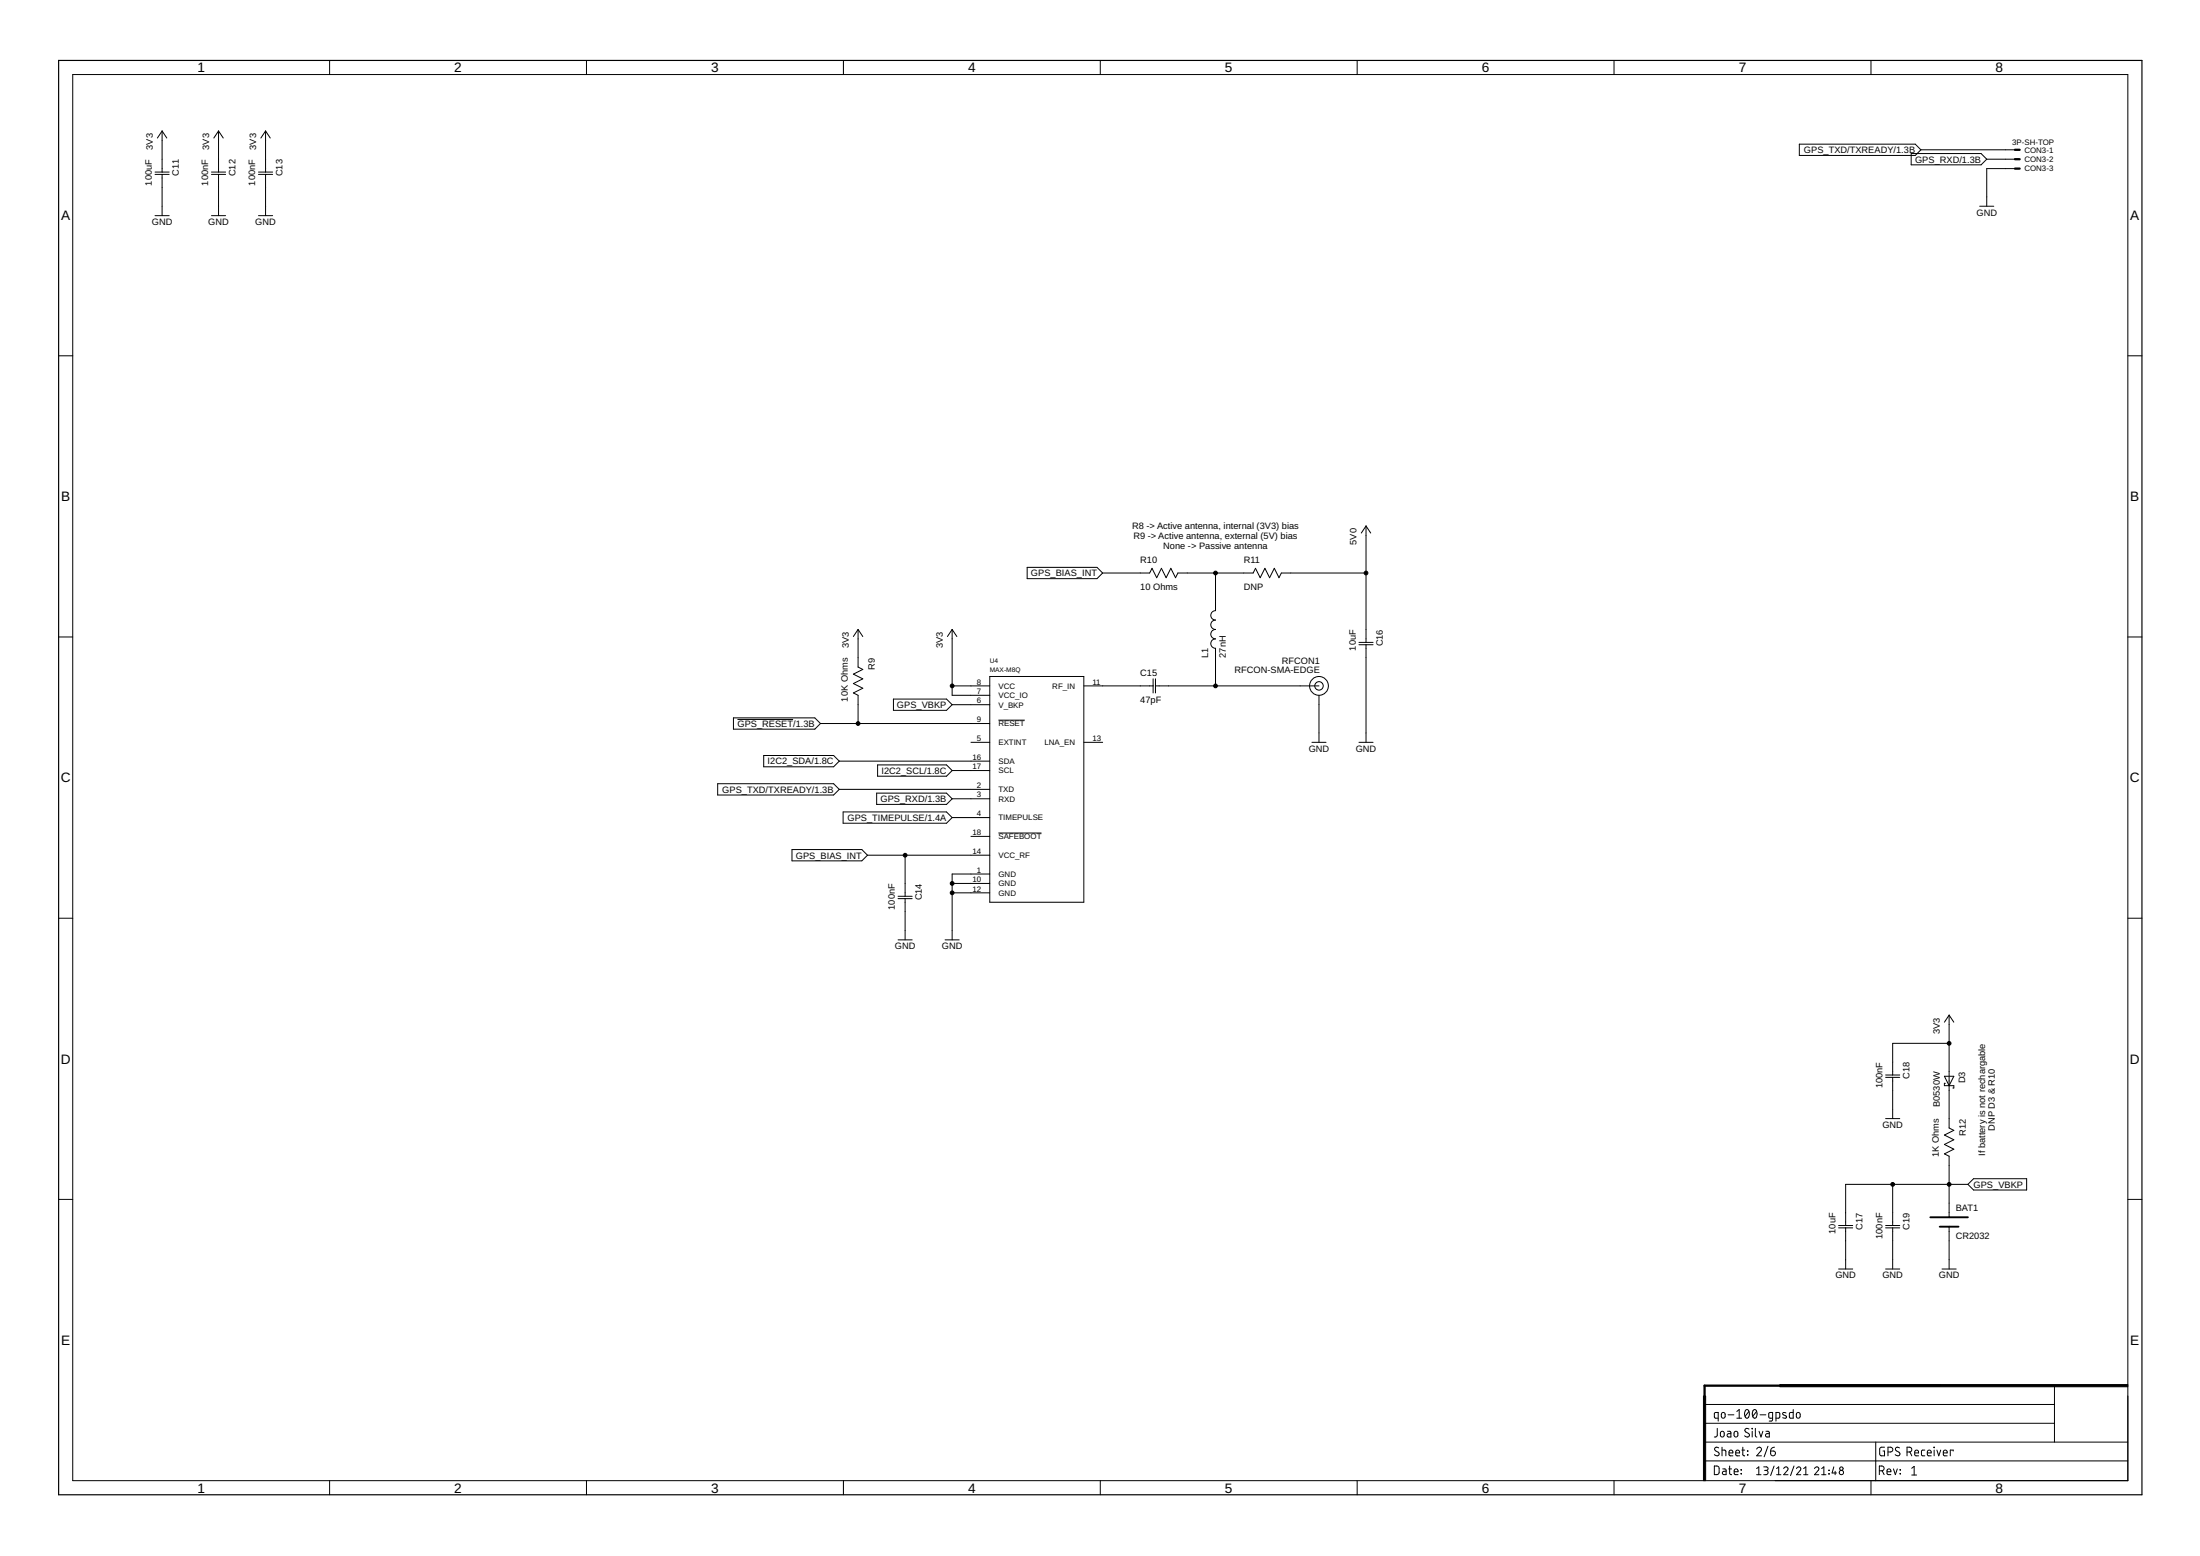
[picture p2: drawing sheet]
<svg xmlns="http://www.w3.org/2000/svg" width="594mm" height="420mm" viewBox="0 0 594 420" stroke-linecap="round" stroke-linejoin="round" font-family="sans-serif">
<g fill="none" stroke="#000" stroke-width=".27">
<path d="M89 16.3v3.8M158.4 16.3v3.8M227.8 16.3v3.8M297.1 16.3v3.8M366.5 16.3v3.8M435.8 16.3v3.8M505.2 16.3v3.8M19.6 20.1h555v379.7h-555zM43.8 35.4v11.1M43.8 35.4l1.2 1.9M43.8 35.4l-1.3 1.9M59 35.4v11.1"/>
<path d="M59 35.4l1.3 1.9M59 35.4l-1.3 1.9M71.7 35.4v11.1M71.7 35.4l1.3 1.9M71.7 35.4l-1.3 1.9M485.9 38.9h31.3l1.5 1.5-1.5 1.6h-31.3zM41.9 58.2h3.8M41.9 46.5h3.8M41.9 47.1h3.8M43.8 47.1v11.1M57.1 58.2h3.8M57.1 46.5h3.8"/>
<path d="M57.1 47.1h3.8M59 47.1v11.1M69.8 58.2h3.8M69.8 46.5h3.8M69.8 47.1h3.8M71.7 47.1v11.1M516.1 41.5h18.9l1.5 1.5-1.5 1.5h-18.9zM518.7 40.4h25.4M534.6 55.7h3.8M536.5 43h7.6M544.1 45.5h-7.6v10.2M15.8 96.1h3.8"/>
<path d="M574.6 96.1h3.8M277.4 153.2h18.8l1.6 1.5-1.6 1.6h-18.8zM297.8 154.7h12.7l.6-1.2 1.3 2.5 1.2-2.5 1.3 2.5 1.3-2.5 1.2 2.5 .7-1.3h20.3l.6-1.2 1.3 2.5 1.3-2.5 1.2 2.5 1.3-2.5 1.3 2.5 .6-1.3h22.9M328.2 154.7v10.2a1.27 1.27 0 0 0-1.2 1.3 1.27 1.27 0 0 0 1.2 1.2 1.27 1.27 0 0 0-1.2 1.3 1.27 1.27 0 0 0 1.2 1.3 1.27 1.27 0 0 0-1.2 1.2 1.27 1.27 0 0 0 1.2 1.3 1.27 1.27 0 0 0-1.2 1.3 1.27 1.27 0 0 0 1.2 1.2v10.2M368.9 142l1.2 1.9M368.9 142l-1.3 1.9M368.9 142v31.5M15.8 172h3.8M231.7 170l1.3 1.9M231.7 170l-1.3 1.9M231.7 170v10.1l1.3 .7-2.6 1.2 2.6 1.3-2.6 1.3 2.6 1.2-2.6 1.3 1.3 .6v7.7M257.1 170l1.3 1.9"/>
<path d="M257.1 170l-1.3 1.9M257.1 170v17.7h10.2M367 173.5h3.8M367 174.1h3.8M368.9 174.1v26.3M574.6 172h3.8M198.1 193.8h21.9l1.6 1.6-1.6 1.5h-21.9zM199.1 194.3h15.1M221.6 195.4h45.7M241.3 188.8h14.3l1.5 1.5-1.5 1.5h-14.3zM257.1 185.2h10.2M257.1 190.3h10.2"/>
<path d="M267.3 182.7h25.4v60.9h-25.4zM269.6 194.5h7.1M292.7 185.2h18.7M311.4 183.3v3.8M312 185.2h44.2M312 183.3v3.8M356.2 187.7v12.7M193.8 211.6h31.3l1.5 1.5-1.5 1.6h-31.3zM206.2 204h18.9l1.5 1.5-1.5 1.6h-18.9zM226.6 205.5h40.7M226.6 213.1h40.7M227.7 219.2h27.9l1.5 1.6-1.5 1.5h-27.9z"/>
<path d="M236.7 214.2h18.9l1.5 1.5-1.5 1.5h-18.9zM237 206.5h18.6l1.5 1.6-1.5 1.5h-18.6zM257.1 208.1h10.2M257.1 215.7h10.2M262.2 200.4h5.1M292.7 200.4h5.1M354.3 200.4h3.8M367 200.4h3.8M213.9 229.4h18.8l1.6 1.5-1.6 1.6h-18.8zM234.3 230.9h33M244.4 230.9v11.1M257.1 238.5h10.2"/>
<path d="M257.1 220.8h10.2M262.2 225.8h5.1M267.3 236h-10.2v17.8M269.6 224.9h11.6M15.8 247.9h3.8M242.5 253.8h3.8M242.5 242h3.8M242.5 242.7h3.8M244.4 242.7v11.1M255.2 253.8h3.8M257.1 241.1h10.2M574.6 247.9h3.8"/>
<path d="M526.3 274.1v30.5l1.3 .6-2.5 1.3 2.5 1.3-2.5 1.2 2.5 1.3-2.5 1.3 1.2 .6v16.5M526.3 274.1l1.3 1.9M526.3 274.1l-1.2 1.9M509.2 290.3h3.8M509.2 290.9h3.8M511.1 290.9v11.1M525.1 290.6h2.5l-1.3 2.6zM525.3 292.5h-.2v.7h2.5v.6h-.3M526.3 281.7h-15.2v8.6M509.2 302h3.8M511.1 319.8v11.1M531.4 319.8h-33v11.1"/>
<path d="M532.9 318.3h14.4v3h-14.4l-1.5-1.5zM15.8 323.9h3.8M496.5 330.9h3.8M496.5 331.6h3.8M498.4 331.6v11.1M509.2 330.9h3.8M509.2 331.6h3.8M511.1 331.6v11.1M526.3 331.2v11.5M574.6 323.9h3.8M496.5 342.7h3.8M509.2 342.7h3.8"/>
<path d="M524.4 342.7h3.8M460.3 379.2h94.5M554.8 374.2v15.2M89 399.8v3.8M158.4 399.8v3.8M227.8 399.8v3.8M297.1 399.8v3.8M366.5 399.8v3.8M435.8 399.8v3.8M460.3 394.5h114.3M460.3 389.4h114.3M460.3 384.3h94.5"/>
<path d="M462.9 395.9h.9l.4 .4v1.4l-.4 .5h-.9zM463.7 385.7v2l-.2 .2-.6 .1M464 382.9h-.8l-.2-.2v-1.1l.2-.2h.8v2.3M464.1 391a.58 .58 0 0 0-.9-.1 .58 .58 0 0 0 .1 .9l.7 .3a.54 .54 0 0 1 .2 .8 .54 .54 0 0 1-.8 .2l-.5-.3M464.7 386.7l.5-.2a.92 .92 0 0 1 .1 1.5h-.3l-.4-.3zM464.9 381.6l.5-.2a.92 .92 0 0 1 .2 1.5l-.7-.1zM465 391.6l.9 .1 .1 1.4M465 390.8v2.3M465.2 396.6l.7 .1 .2 .2v1.3h-.6a.46 .46 0 0 1-.4-.5 .46 .46 0 0 1 .4-.4h.6M466.5 386.5h.7l.2 .2v1.3h-.6a.46 .46 0 0 1-.4-.4 .46 .46 0 0 1 .4-.5h.6M466.6 382h1.6M466.8 396.6h.8"/>
<path d="M466.9 392.3h1a.54 .54 0 0 0-.3-.7 .54 .54 0 0 0-.7 .5l.1 .9 .9 .1M467.1 395.9v1.9l.1 .3 .4 .1M468.3 397.4h1a.54 .54 0 0 0-.3-.7 .54 .54 0 0 0-.7 .5l.1 .9 .9 .1M468.4 386.7l.5-.2a.92 .92 0 0 1 .1 1.5l-.6-.1zM468.7 392.3h1.1a.54 .54 0 0 0-.4-.7 .54 .54 0 0 0-.7 .5l.1 .9 1 .1M469 382.9h1.3M469 381.1l.6-.5v2.3M470.1 397.9l.2 .1zM470.1 396.8l.2 .2zM470.4 391.6h.7M470.6 390.8v2.1l.5 .2M471.4 380.8a.62 .62 0 0 1 .7-.1 .62 .62 0 0 1 .3 .8 .99 .99 0 0 1-.8 1.4 1.62 1.62 0 0 1-.2-2.1z"/>
<path d="M471.9 391.8l.1 .1zM471.9 392.8l.1 .1zM472.3 381.1l-1.1 1.3M472.3 385.9a.58 .58 0 0 0-.9-.1 .58 .58 0 0 0 0 .9l.7 .4a.58 .58 0 0 1 .1 .8 .58 .58 0 0 1-.9 0l-.2-.2M473.1 385.7l.1 .1zM473.2 386.5v1.5M473.5 380.8a.61 .61 0 0 1 .7-.1 .61 .61 0 0 1 .3 .8 .99 .99 0 0 1-.8 1.4 1.62 1.62 0 0 1-.2-2.1zM474 385.7v1.9l.4 .4M474.3 381.1l-1 1.3M474.3 396.6l.6-.5v2.1M474.3 398.2h1.2M474.4 391.3a.64 .64 0 0 1 .9-.5 .64 .64 0 0 1 .2 1l-1.1 1.3h1.3"/>
<path d="M475 386.5l.5 1.5 .5-1.5M475.3 382h1.5M476.3 396.1h.7a.48 .48 0 0 1 .5 .5 .48 .48 0 0 1-.5 .4h-.5M476.9 397a.58 .58 0 0 1 .5 .6 .58 .58 0 0 1-.5 .6h-.6M476.9 386.5h.6l.3 .2v1.3h-.6a.46 .46 0 0 1-.5-.4 .46 .46 0 0 1 .5-.5h.6M477.4 390.5l-1 2.9M478.1 391.8h.8a.65 .65 0 0 1 .5 .7 .65 .65 0 0 1-.6 .6 .65 .65 0 0 1-.7-.6zM478.7 382.9h-.8l-.3-.2v-1.1l.3-.2h.8v1.9l-.3 .4h-.6M479.1 395.9l-1 2.5M479.2 390.8l-.8 .3-.3 .7M479.6 382.9h.8l.2-.2v-1.1l-.2-.2h-.8v2.3M479.7 398.2h1.2"/>
<path d="M479.7 396.6l.6-.5v2.1M481.7 396.6a.58 .58 0 0 1 .8-.5 .58 .58 0 0 1 .2 .9l-1 1.2h1.1M482.3 381.5l-.7-.1-.2 .4 .9 .6 .1 .4h-1M484.2 380.6v2.3h-.8l-.2-.2v-1.1l.2-.2h.8M484.4 395.9l-.9 2.5M485.1 396.6a.58 .58 0 0 1 .9-.5 .58 .58 0 0 1 .1 .9l-1 1.2h1.2M485.2 381.6l.5-.2a.92 .92 0 0 1 .2 1.5h-.4l-.4-.3zM487 398.2h1.2M487 396.6l.6-.5v2.1M490 396.6a.58 .58 0 0 1 .8-.5 .58 .58 0 0 1 .2 .9l-1 1.2h1.2M491.9 398.2h1.2M491.9 396.6l.6-.5v2.1"/>
<path d="M493.8 397.9l.2 .1zM493.8 397l.2 .1zM495.2 396.1l-.5 1.6h1.2M495.6 397.3v.9M505.2 399.8v3.8M506.5 389.4v10.4M507.5 397.2h.6a.65 .65 0 0 0 .7-.7 .65 .65 0 0 0-.7-.6h-.6v2.3M508.3 397.2l.5 1M508.9 390.8h-1l-.3 .3v1.5l.2 .4 1.1 .1v-1.3h-.4M509.6 397.4h1a.54 .54 0 0 0-.4-.7 .54 .54 0 0 0-.6 .5l.1 .9 .9 .1M509.8 392.1h.7a.65 .65 0 0 0 .6-.7 .65 .65 0 0 0-.6-.6h-.7v2.3M511.3 396.6l.5 1.6 .5-1.6"/>
<path d="M512.9 391a.58 .58 0 0 0-.8-.1 .58 .58 0 0 0 0 .9l.7 .3a.59 .59 0 0 1 .1 .9 .59 .59 0 0 1-.9 0l-.2-.2M513.1 396.8l.1 .2zM513.1 397.9l.1 .1zM515 392.1h.6a.65 .65 0 0 0 .7-.7 .65 .65 0 0 0-.7-.6h-.6v2.3M515.7 392.1l.6 1M516.2 396.5l.7-.5v2.3M516.2 398.3h1.3M517 392.3h1.1a.54 .54 0 0 0-.4-.7 .54 .54 0 0 0-.7 .5l.1 .9 1 .1M519.8 391.6h-.7l-.2 .3 .1 1.1 .8 .1M520.4 392.3h1.1a.54 .54 0 0 0-.4-.7 .54 .54 0 0 0-.7 .5l.2 .9 .9 .1M522.2 390.8l.2 .1zM522.3 391.6v1.5"/>
<path d="M523 391.6l.5 1.5 .6-1.5M524.8 392.3h1a.54 .54 0 0 0-.4-.7 .54 .54 0 0 0-.6 .5l.1 .9 .9 .1M527.4 391.8v-.2h-.8v1.5"/>
<circle cx="356.2" cy="185.2" r="2.54"/>
<circle cx="356.2" cy="185.2" r="1.14"/>
<circle cx="497.2" cy="397.6" r=".58"/>
<circle cx="497.2" cy="396.6" r=".47"/>
</g>
<path d="M15.8 16.3h562.6v387.3h-562.6z" fill="none" stroke="#000" stroke-width=".32"/>
<path d="M460 377h.6v22.8h-.6zM480.6 373.9h94v.6h-94z" fill="#000" stroke="#000" stroke-width=".27"/>
<path d="M544.1 40.4h1.3M544.1 43h1.3M544.1 45.5h1.3M523.8 374.2h-63.5v3.8" fill="none" stroke="#000" stroke-width=".61"/>
<path d="M521.3 328.7h10.1M523.8 331.2h5.1" fill="none" stroke="#000" stroke-width=".51"/>
<g fill="#000" stroke="#000" stroke-width=".27">
<circle cx="328.2" cy="154.7" r=".51"/>
<circle cx="368.9" cy="154.7" r=".51"/>
<circle cx="231.7" cy="195.4" r=".51"/>
<circle cx="257.1" cy="185.2" r=".51"/>
<circle cx="328.2" cy="185.2" r=".51"/>
<circle cx="244.4" cy="230.9" r=".51"/>
<circle cx="257.1" cy="238.5" r=".51"/>
<circle cx="257.1" cy="241.1" r=".51"/>
<circle cx="526.3" cy="281.7" r=".51"/>
<circle cx="511.1" cy="319.8" r=".51"/>
<circle cx="526.3" cy="319.8" r=".51"/>
</g>
<g font-size="3.7">
<text x="53.3" y="19.5">1</text>
<text x="122.7" y="19.5">2</text>
<text x="192" y="19.5">3</text>
<text x="261.4" y="19.5">4</text>
<text x="330.8" y="19.5">5</text>
<text x="400.2" y="19.5">6</text>
<text x="469.5" y="19.5">7</text>
<text x="538.9" y="19.5">8</text>
<text x="16.5" y="59.4">A</text>
<text x="575.3" y="59.4">A</text>
<text x="16.5" y="135.3">B</text>
<text x="575.3" y="135.3">B</text>
<text x="16.4" y="211.3">C</text>
<text x="575.2" y="211.3">C</text>
<text x="16.4" y="287.2">D</text>
<text x="575.2" y="287.2">D</text>
<text x="16.5" y="363.1">E</text>
<text x="575.3" y="363.1">E</text>
<text x="53.3" y="403">1</text>
<text x="122.7" y="403">2</text>
<text x="192" y="403">3</text>
<text x="261.4" y="403">4</text>
<text x="330.8" y="403">5</text>
<text x="400.2" y="403">6</text>
<text x="469.5" y="403">7</text>
<text x="538.9" y="403">8</text>
</g>
<g font-size="2.5">
<text x="41.2" y="40.5" transform="rotate(-90 41.2 40.5)">3V3</text>
<text x="56.5" y="40.5" transform="rotate(-90 56.5 40.5)">3V3</text>
<text x="69.2" y="40.5" transform="rotate(-90 69.2 40.5)">3V3</text>
<text x="487.1" y="41.3">GPS_TXD/TXREADY/1.3B</text>
<text x="48.3" y="47.4" transform="rotate(-90 48.3 47.4)">C11</text>
<text x="63.6" y="47.6" transform="rotate(-90 63.6 47.6)">C12</text>
<text x="76.3" y="47.6" transform="rotate(-90 76.3 47.6)">C13</text>
<text x="517.1" y="43.9">GPS_RXD/1.3B</text>
<text x="41" y="50.1" transform="rotate(-90 41 50.1)">100uF</text>
<text x="56.2" y="50.1" transform="rotate(-90 56.2 50.1)">100nF</text>
<text x="68.9" y="50.1" transform="rotate(-90 68.9 50.1)">100nF</text>
<text x="533.7" y="58.2">GND</text>
<text x="41" y="60.8">GND</text>
<text x="56.2" y="60.8">GND</text>
<text x="68.9" y="60.8">GND</text>
<text x="305.7" y="142.8">R8 -&gt; Active antenna, internal (3V3) bias</text>
<text x="306" y="145.5">R9 -&gt; Active antenna, external (5V) bias</text>
<text x="314.1" y="148.1">None -&gt; Passive antenna</text>
<text x="366.3" y="147.1" transform="rotate(-90 366.3 147.1)">5V0</text>
<text x="278.4" y="155.6">GPS_BIAS_INT</text>
<text x="307.9" y="152">R10</text>
<text x="335.8" y="152">R11</text>
<text x="307.9" y="159.3">10 Ohms</text>
<text x="335.8" y="159.3">DNP</text>
<text x="229.2" y="175.1" transform="rotate(-90 229.2 175.1)">3V3</text>
<text x="254.6" y="175.1" transform="rotate(-90 254.6 175.1)">3V3</text>
<text x="326.2" y="177.6" transform="rotate(-90 326.2 177.6)">L1</text>
<text x="331" y="177.6" transform="rotate(-90 331 177.6)">27nH</text>
<text x="346.2" y="179.4">RFCON1</text>
<text x="366.1" y="175.7" transform="rotate(-90 366.1 175.7)">10uF</text>
<text x="373.4" y="174.6" transform="rotate(-90 373.4 174.6)">C16</text>
<text x="236.3" y="180.8" transform="rotate(-90 236.3 180.8)">R9</text>
<text x="307.9" y="182.4">C15</text>
<text x="333.4" y="181.7">RFCON-SMA-EDGE</text>
<text x="228.9" y="189.4" transform="rotate(-90 228.9 189.4)">10K Ohms</text>
<text x="242.2" y="191.2">GPS_VBKP</text>
<text x="307.9" y="189.8">47pF</text>
<text x="199.1" y="196.3">GPS_RESET/1.3B</text>
<text x="353.4" y="203">GND</text>
<text x="366.1" y="203">GND</text>
<text x="207.3" y="206.4">I2C2_SDA/1.8C</text>
<text x="238" y="209">I2C2_SCL/1.8C</text>
<text x="195.1" y="214">GPS_TXD/TXREADY/1.3B</text>
<text x="228.9" y="221.7">GPS_TIMEPULSE/1.4A</text>
<text x="237.8" y="216.6">GPS_RXD/1.3B</text>
<text x="214.9" y="231.8">GPS_BIAS_INT</text>
<text x="241.6" y="245.7" transform="rotate(-90 241.6 245.7)">100nF</text>
<text x="249" y="243.1" transform="rotate(-90 249 243.1)">C14</text>
<text x="241.6" y="256.3">GND</text>
<text x="254.3" y="256.3">GND</text>
<text x="523.8" y="279.2" transform="rotate(-90 523.8 279.2)">3V3</text>
<text x="508.3" y="293.9" transform="rotate(-90 508.3 293.9)">100nF</text>
<text x="515.6" y="291.4" transform="rotate(-90 515.6 291.4)">C18</text>
<text x="530.6" y="292.5" transform="rotate(-90 530.6 292.5)">D3</text>
<text x="523.8" y="299" transform="rotate(-90 523.8 299)">B0530W</text>
<text x="508.3" y="304.6">GND</text>
<text x="538.7" y="305.3" transform="rotate(-90 538.7 305.3)">DNP D3 &amp; R10</text>
<text x="530.9" y="306.6" transform="rotate(-90 530.9 306.6)">R12</text>
<text x="523.6" y="312.5" transform="rotate(-90 523.6 312.5)">1K Ohms</text>
<text x="536" y="312.1" transform="rotate(-90 536 312.1)">If battery is not rechargable</text>
<text x="532.9" y="320.7">GPS_VBKP</text>
<text x="528.1" y="326.9">BAT1</text>
<text x="495.6" y="333.2" transform="rotate(-90 495.6 333.2)">10uF</text>
<text x="502.9" y="332" transform="rotate(-90 502.9 332)">C17</text>
<text x="508.3" y="334.5" transform="rotate(-90 508.3 334.5)">100nF</text>
<text x="515.6" y="332" transform="rotate(-90 515.6 332)">C19</text>
<text x="528.1" y="334.5">CR2032</text>
<text x="495.6" y="345.2">GND</text>
<text x="508.3" y="345.2">GND</text>
<text x="523.6" y="345.2">GND</text>
</g>
<g font-size="2.1">
<text x="543.3" y="39.1">3P-SH-TOP</text>
<text x="546.6" y="41.2">CON3-1</text>
<text x="546.6" y="43.8">CON3-2</text>
<text x="546.6" y="46.3">CON3-3</text>
<text x="263.8" y="184.9">8</text>
<text x="269.6" y="186">VCC</text>
<text x="284.2" y="186">RF_IN</text>
<text x="295" y="184.9">11</text>
<text x="263.8" y="189.9">6</text>
<text x="263.8" y="187.4">7</text>
<text x="269.6" y="191.1">V_BKP</text>
<text x="269.6" y="188.5">VCC_IO</text>
<text x="263.8" y="195">9</text>
<text x="269.6" y="196.1">RESET</text>
<text x="263.8" y="200.1">5</text>
<text x="269.6" y="201.2">EXTINT</text>
<text x="282" y="201.2">LNA_EN</text>
<text x="295" y="200.1">13</text>
<text x="262.6" y="205.2">16</text>
<text x="262.6" y="207.7">17</text>
<text x="269.6" y="206.3">SDA</text>
<text x="269.6" y="208.8">SCL</text>
<text x="263.8" y="212.8">2</text>
<text x="263.8" y="215.3">3</text>
<text x="269.6" y="213.9">TXD</text>
<text x="263.8" y="220.4">4</text>
<text x="269.6" y="216.5">RXD</text>
<text x="269.6" y="221.5">TIMEPULSE</text>
<text x="262.6" y="225.5">18</text>
<text x="269.6" y="226.6">SAFEBOOT</text>
<text x="262.6" y="230.6">14</text>
<text x="269.6" y="231.7">VCC_RF</text>
<text x="262.6" y="238.2">10</text>
<text x="263.8" y="235.7">1</text>
<text x="269.6" y="236.8">GND</text>
<text x="269.6" y="239.3">GND</text>
<text x="262.6" y="240.7">12</text>
<text x="269.6" y="241.8">GND</text>
</g>
<g font-size="1.8">
<text x="267.3" y="179.1">U4</text>
<text x="267.3" y="181.4">MAX-M8Q</text>
</g>
</svg>
